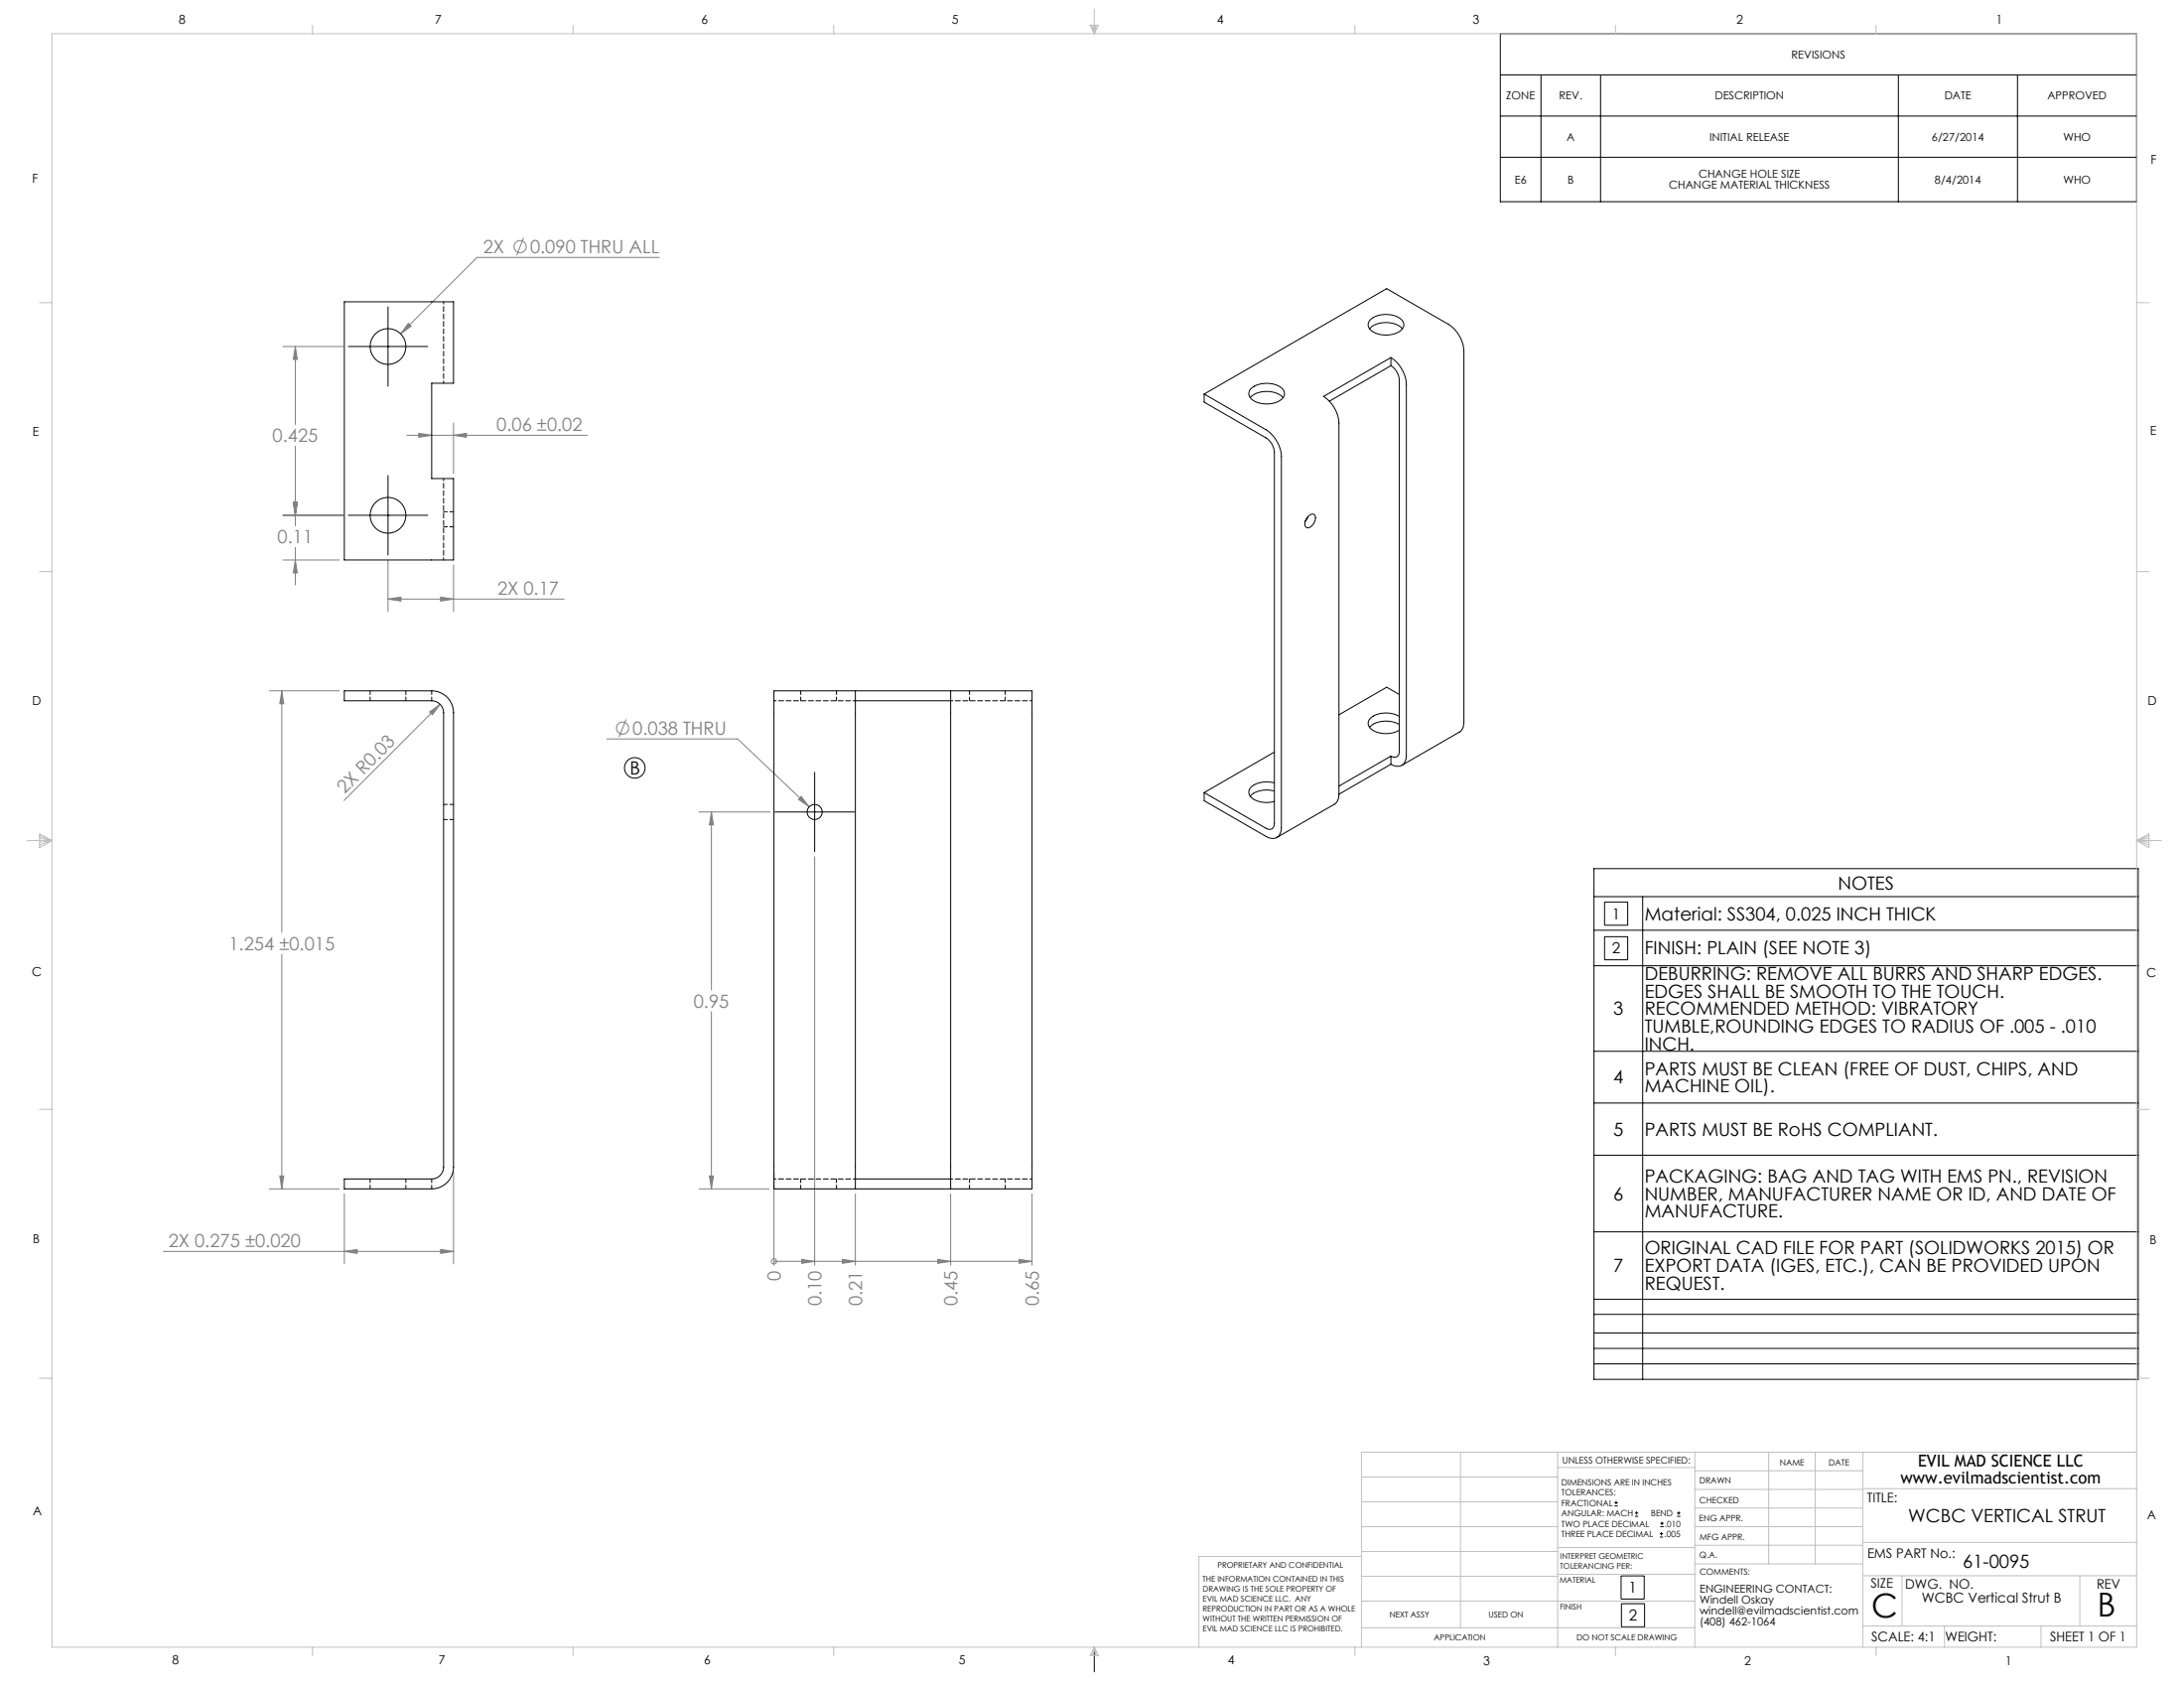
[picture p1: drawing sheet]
<svg xmlns="http://www.w3.org/2000/svg" width="559mm" height="432mm" viewBox="0 0 559 432" stroke-linecap="round" stroke-linejoin="round" font-family="sans-serif">
<g fill="none" stroke="#808080" stroke-width=".25">
<path d="M134 60.9l-1.8 4.4M168.7 65.9h-46.6l-19.6 19.5M72.4 88.6h15.4M75.6 88.6l.5 3.3h-1zM75.6 88.6v20M104.5 82.7l.7 .7-2.7 2zM75.6 114.1v20.4M104.1 111.4h46.2M107.1 110.8l3.4 .6-3.4 .5zM116 111.4l3.3-.6v1.1zM116 108.2v12.9M72.4 131.8h15.4"/>
<path d="M75.1 128.5h1l-.5 3.3zM72.4 143.2h14.4M75.6 143.2l.5 3.3h-1zM75.6 140v9.6M99.3 153.2l3.3-.5v1.1zM99.3 143.2v13.2M99.3 153.2h45M112.7 152.7l3.3 .5-3.3 .6zM116 144.5v11.9M68.9 176.7h17.9M72.1 176.7l.5 3.3h-1zM72.1 176.7v61.8"/>
<path d="M109.9 182.1l2.7-1.9-2 2.7zM112.6 180.2l-24.6 24.6M155.3 189h33.4l18.3 17.4M160.2 184l-1.8 4.5M178.8 207.7h18.2M182 207.7l.5 3.3h-1zM182 207.7v45.5M205 203.7l2 2.7-2.7-1.9zM208.4 219.1v104.6M72.1 244.1v60M182 258.8v45.3M116 299.8v23.5"/>
<path d="M198 299.8v23.9M68.9 304.1h17.9M71.6 300.8h1l-.5 3.3zM88.1 305.4v17.9M112.7 319.6l3.3 .5-3.3 .5zM178.8 304.1h18M181.5 300.8h1l-.5 3.3zM218.9 305.4v18.3M243.2 305.4v18.3M264.1 305.4v18.3M41.8 320.1h74.2M88.1 320.1l3.3-.5v1z"/>
<path d="M198 322.7h.1M198 322.7h66.1M205.1 322.2l3.3 .5-3.3 .5zM215.6 322.2l3.3 .5-3.3 .5zM239.9 322.2l3.3 .5-3.3 .5zM260.8 322.2l3.3 .5-3.3 .5z"/>
<circle cx="133.1" cy="63.1" r="1.56"/>
<circle cx="159.3" cy="186.3" r="1.56"/>
<circle cx="198" cy="322.7" r=".68"/>
</g>
<g fill="none" stroke="#000" stroke-width=".25">
<path d="M383.9 8.6h162.8v43h-162.8zM383.9 19.2h162.8M394.3 19.2v32.4M409.5 19.2v32.4M485.7 19.2v32.4M516.2 19.2v32.4M383.9 29.7h162.8M383.9 40.2h162.8M99.3 78.5v20.3M89.1 88.6h20.3M89.1 131.8h20.3M99.3 121.7v20.3"/>
<path d="M208.4 197.6v20.3M198.3 207.7h20.3M407.8 222.2h139.3v130.6h-139.3zM407.8 229.4h139.3M407.8 238h139.3M410.5 230.8h6v5.9h-6zM410.5 239.6h6v5.9h-6zM420.3 229.4v123.4M407.8 247h139.3M407.8 268.9h139.3M407.8 282.2h139.3M407.8 295.5h139.3"/>
<path d="M407.8 315.1h139.3M407.8 332.4h139.3M407.8 336.2h139.3M407.8 341h139.3M407.8 344.9h139.3M407.8 348.9h139.3M413.1 385.2h.8M413.1 384.4h.8M413.5 384v.8M418.3 387.9h.9M418.3 387h.9M418.7 386.6v.9"/>
<path d="M424.7 393.2h.8M424.7 392.3h.8M424.8 390.5h.9M424.8 389.7h.9M425.1 391.9v.9M425.2 389.3v.8M429.1 387.9h.8M429.1 387h.8M429.5 386.6v.9M414.8 403.1h5.9v5.9h-5.9zM414.9 410.2h5.9v5.9h-5.9zM280 421.4v6.3"/>
<circle cx="162.4" cy="196.4" r="2.63"/>
</g>
<g fill="none" stroke="#c0c0c0" stroke-width=".25">
<path d="M13.3 8.6h533.4v412.8h-533.4zM80 6.5v2.1M146.6 6.5v2.1M213.3 6.5v2.1M278.9 6.4h2.2l-1.1 2.2zM279.1 6.4l.9 2.2M279.6 6.4l.4 2.2M280 2.3v6.3M280.3 6.4l-.3 2.2M280.6 6.4l-.6 2.2M346.7 6.5v2.1M413.3 6.5v2.1"/>
<path d="M480 6.5v2.1M10.1 77.4h3.2M546.7 77.4h3.2M10.1 146.2h3.2M546.7 146.2h3.2M6.9 215h6.4M10.1 213.3l3.2 1.7-3.2 1.9zM10.1 213.8l3.2 1.2M10.1 214.4l3.2 .6M13.3 215l-3.2 1.2M13.3 215l-3.2 .5M546.7 215h6.3"/>
<path d="M546.7 215l3.1 .5M546.7 215l3.1 1.2M546.7 215l3.1-1.7v3.6zM549.8 214.4l-3.1 .6M549.8 213.8l-3.1 1.2M10.1 283.8h3.2M546.7 283.8h3.2M10.1 352.6h3.2M546.7 352.6h3.2M348.3 377.8h50.3M373.7 371.5v44.9M398.6 371.5v49.9"/>
<path d="M398.6 375.4h35M433.6 371.5v49.9M433.6 376.2h43M452.5 371.5v28.6M464.4 371.5v28.6M476.6 371.5v49.9M546.7 371.5h-198.4v49.9M348.3 396.9h50.3M348.3 390.5h50.3M348.3 384.2h50.3M348.3 398.1h-41.5v23.3M398.6 395.9h35"/>
<path d="M433.6 385.8h43M433.6 381h43M433.6 390.5h43M433.6 395.3h43M476.6 380.8h70.1M476.6 394.5h70.1M348.3 416.4h85.3M348.3 409.6h85.3M348.3 403.2h50.3M398.6 402.7h35M433.6 400.1h43M476.6 416h70.1"/>
<path d="M476.6 403.1h70.1M486.7 403.1v12.9M497.5 416v5.4M522.2 416v5.4M532.2 403.1v12.9M80 421.4v2.1M146.6 421.4v2.1M213.3 421.4v2.1M280 421.4l1.1 2.1h-2.2zM280 421.4l.6 2.1M280 421.4l-.9 2.1M280 421.4l-.4 2.1"/>
<path d="M280 421.4l.3 2.1M346.7 421.4v2.1M413.3 421.4v2.1M480 421.4v2.1"/>
</g>
<g fill="#808080">
<path d="M109.9 182.1l2.7-1.9-2 2.7z"/>
<path d="M205.1 322.2l3.3 .5-3.3 .5zM215.6 322.2l3.3 .5-3.3 .5zM239.9 322.2l3.3 .5-3.3 .5zM260.8 322.2l3.3 .5-3.3 .5z"/>
<path d="M71.6 300.8h1l-.5 3.3zM72.1 176.7l.5 3.3h-1zM104.5 82.7l-2 2.7 2.7-2zM75.6 88.6l.5 3.3h-1zM75.1 128.5h1l-.5 3.3zM75.1 128.5h1l-.5 3.3zM75.6 143.2l.5 3.3h-1zM107.1 110.8l3.4 .6-3.4 .5zM116 111.4l3.3-.6v1.1zM99.3 153.2l3.3-.5v1.1zM112.7 152.7l3.3 .5-3.3 .6zM181.5 300.8h1l-.5 3.3zM182 207.7l.5 3.3h-1zM205 203.7l-.7 .8 2.7 1.9z"/>
<path d="M88.1 320.1l3.3-.5v1zM112.7 319.6l3.3 .5-3.3 .5z"/>
</g>
<g fill="none" stroke="#000" stroke-width=".25">
<path d="M88.1 77.2h27.9v20.8h-5.5v24.4h5.5v20.8h-27.9zM320 99.5a6.4 6.4 0 0 1 8.3 .1 1.91 1.91 0 0 1-1 3 6.6 6.6 0 0 1-7.4-.8 1.68 1.68 0 0 1 .1-2.3zM350.4 84.1a6.3 6.3 0 0 1 8.4 0M350.6 81.8a6.4 6.4 0 0 1 8.2 .2 1.91 1.91 0 0 1-.9 2.9 6.6 6.6 0 0 1-7.5-.8 1.68 1.68 0 0 1 .2-2.3zM355.9 91.5l-17.3 9.9a8.7 8.7 0 0 1 4 6.9v94.9M355.9 93.5a4.8 4.8 0 0 1 2.1 3.8v94.9a1.31 1.31 0 0 1-.6 1.4 1.31 1.31 0 0 1-1.5-.2M355.9 91.5a8.7 8.7 0 0 1 3.9 6.8v94.9a2.41 2.41 0 0 1-1.1 2.6 2.41 2.41 0 0 1-2.8-.3M355.9 91.5v2M355.9 93.5l-15.8 9.1M308.1 100.8l15.8 9.1a8.7 8.7 0 0 1 4 6.9v94.9a2.41 2.41 0 0 1-1.2 2.5 2.41 2.41 0 0 1-2.8-.2l-15.8-9.2v-2M308.1 100.8v2.1l15.8 9.1a4.8 4.8 0 0 1 2.2 3.7v94.9a1.31 1.31 0 0 1-.7 1.4 1.31 1.31 0 0 1-1.5-.1l-15.8-9.1M308.1 100.8l46.7-27 15.8 9.2a8.7 8.7 0 0 1 4 6.8l-.1 95.5a2.54 2.54 0 0 1-1.1 2l-14.7 8.5"/>
<path d="M319.9 101.7a6.3 6.3 0 0 1 8.4 0M334.7 132.1l-.7 1.3M334.8 132a.97 .97 0 0 1 1.3-.4 .97 .97 0 0 1 .5 1.3 2.29 2.29 0 0 1-2.3 2 2.03 2.03 0 0 1 .5-2.9zM88.1 176.7h22.4a5.6 5.6 0 0 1 5.5 5.6v116.2a5.6 5.6 0 0 1-5.5 5.6h-22.4v-2.5h22.4a3 3 0 0 0 3-3.1v-116.2a3 3 0 0 0-3-3h-22.4zM198 176.7h66.1v127.4h-66.1zM218.9 176.7v127.4M218.9 179.3h24.3M243.2 176.7v127.4M358 177.7l-3.2-1.9-12.2 7M326.1 192.4l-18 10.4M355.9 193.4v2.1M355.9 193.4l-13.3 7.7"/>
<path d="M355.9 195.5l-13.3 7.7M358 183.3a6.7 6.7 0 0 0-7.4 .5 1.95 1.95 0 0 0 1 3.2 7.1 7.1 0 0 0 6.4-.2M358 185.3a6.5 6.5 0 0 0-7.6 .8M326.1 200.3a6.1 6.1 0 0 0-6.3 1.5 2.03 2.03 0 0 0 1.3 2.9 7.4 7.4 0 0 0 5 .3M326.1 202.3a6.3 6.3 0 0 0-6.2 1.4M342.6 203.2l-.1 .6a2.54 2.54 0 0 1-1.1 1.9l-14.7 8.5M218.9 301.6h24.3"/>
<circle cx="99.3" cy="88.6" r="4.6"/>
<circle cx="99.3" cy="131.8" r="4.6"/>
<circle cx="208.4" cy="207.7" r="1.93"/>
</g>
<g fill="none" stroke="#000" stroke-width=".25" stroke-dasharray="1.3 .6" stroke-dashoffset=".3">
<path d="M113.5 134.8h2.5M116 130.9h-2.5M94.7 176.7v2.6M103.8 179.3v-2.6M110.5 179.3v-2.6M204.9 176.7v2.6M214 179.3v-2.6M248.1 176.7v2.6M257.2 179.3v-2.6M113.5 209.6h2.5M116 205.8h-2.5M94.7 301.6v2.5"/>
<path d="M103.8 304.1v-2.5M110.5 304.1v-2.5M204.9 301.6v2.5M214 304.1v-2.5M248.1 301.6v2.5M257.2 304.1v-2.5"/>
</g>
<path d="M113.5 77.2v20.8M113.5 122.4v20.8M198 179.3h20.9M243.2 179.3h20.9M218.9 301.6h-20.9M264.1 301.6h-20.9" fill="none" stroke="#000" stroke-width=".25" stroke-dasharray="1.3 .6" stroke-dashoffset=".7"/>
<g font-size="8.5">
<text x="478.9" y="413.7">C</text>
<text x="536.7" y="413.5">B</text>
</g>
<g font-size="4.7" fill="#808080">
<text x="123.6" y="64.8">2X</text>
<text x="135.6" y="64.8">0.090 THRU ALL</text>
<text x="69.7" y="113.1">0.425</text>
<text x="127.1" y="110.3">0.06 ±0.02</text>
<text x="71" y="139">0.11</text>
<text x="127.3" y="152.2">2X 0.17</text>
<text x="161.9" y="188">0.038 THRU</text>
<text x="88.2" y="203.1" transform="rotate(-45 88.2 203.1)">2X R0.03</text>
<text x="58.5" y="243.1">1.254 ±0.015</text>
<text x="177.5" y="257.8">0.95</text>
<text x="43.1" y="319.1">2X 0.275 ±0.020</text>
<text x="199.8" y="327.6" transform="rotate(-90 199.8 327.6)">0</text>
<text x="210.2" y="334" transform="rotate(-90 210.2 334)">0.10</text>
<text x="220.6" y="334" transform="rotate(-90 220.6 334)">0.21</text>
<text x="245" y="334" transform="rotate(-90 245 334)">0.45</text>
<text x="265.8" y="334" transform="rotate(-90 265.8 334)">0.65</text>
</g>
<g font-size="4.7">
<text x="161.1" y="198.1">B</text>
<text x="470.3" y="227.5">NOTES</text>
<text x="420.8" y="235.3">Material: SS304, 0.025 INCH THICK</text>
<text x="420.8" y="244.2">FINISH: PLAIN (SEE NOTE 3)</text>
<text x="420.8" y="250.6">DEBURRING: REMOVE ALL BURRS AND SHARP EDGES.</text>
<text x="420.8" y="255.1">EDGES SHALL BE SMOOTH TO THE TOUCH.</text>
<text x="412.8" y="259.7">3</text>
<text x="420.8" y="259.7">RECOMMENDED METHOD: VIBRATORY</text>
<text x="420.8" y="264.2">TUMBLE,ROUNDING EDGES TO RADIUS OF .005 - .010</text>
<text x="420.8" y="268.7">INCH.</text>
<text x="420.8" y="275">PARTS MUST BE CLEAN (FREE OF DUST, CHIPS, AND</text>
<text x="412.8" y="277.2">4</text>
<text x="420.8" y="279.5">MACHINE OIL).</text>
<text x="412.8" y="290.5">5</text>
<text x="420.8" y="290.5">PARTS MUST BE RoHS COMPLIANT.</text>
<text x="420.8" y="302.5">PACKAGING: BAG AND TAG WITH EMS PN., REVISION</text>
<text x="412.8" y="307">6</text>
<text x="420.8" y="307">NUMBER, MANUFACTURER NAME OR ID, AND DATE OF</text>
<text x="420.8" y="311.5">MANUFACTURE.</text>
<text x="420.8" y="320.9">ORIGINAL CAD FILE FOR PART (SOLIDWORKS 2015) OR</text>
<text x="412.8" y="325.4">7</text>
<text x="420.8" y="325.4">EXPORT DATA (IGES, ETC.), CAN BE PROVIDED UPON</text>
<text x="420.8" y="330">REQUEST.</text>
<text x="488.2" y="389.3">WCBC VERTICAL STRUT</text>
<text x="502.2" y="401">61-0095</text>
</g>
<g font-size="4.2">
<text x="490.7" y="375.2">EVIL MAD SCIENCE LLC</text>
<text x="486.3" y="379.5">www.evilmadscientist.com</text>
</g>
<g font-size="3.9">
<text x="412.4" y="235.1">1</text>
<text x="412.4" y="243.9">2</text>
<text x="416.7" y="407.5">1</text>
<text x="416.7" y="414.6">2</text>
</g>
<text font-size="3.5" x="491.7" y="410">WCBC Vertical Strut B</text>
<g font-size="3.4">
<text x="477.8" y="384.2">TITLE:</text>
<text x="477.8" y="398.5">EMS PART No.:</text>
<text x="478.7" y="406.3">SIZE</text>
<text x="487.5" y="406.3">DWG. NO.</text>
<text x="536.5" y="406.4">REV</text>
<text x="478.8" y="419.8">SCALE: 4:1</text>
<text x="497.7" y="419.9">WEIGHT:</text>
<text x="524.5" y="419.8">SHEET 1 OF 1</text>
</g>
<g font-size="3.2">
<text x="45.7" y="6.1">8</text>
<text x="111.3" y="6.1">7</text>
<text x="179.5" y="6.1">6</text>
<text x="243.5" y="6.1">5</text>
<text x="311.3" y="6">4</text>
<text x="376.8" y="6.1">3</text>
<text x="444.3" y="6.1">2</text>
<text x="510.7" y="6">1</text>
<text x="550.3" y="41.8">F</text>
<text x="8.2" y="46.6">F</text>
<text x="8.4" y="111.5">E</text>
<text x="550.1" y="111.2">E</text>
<text x="8.2" y="180.2">D</text>
<text x="549.6" y="180.4">D</text>
<text x="8.2" y="249.7">C</text>
<text x="549.2" y="249.9">C</text>
<text x="8.4" y="318">B</text>
<text x="550" y="318.2">B</text>
<text x="8.4" y="387.6">A</text>
<text x="549.4" y="388.7">A</text>
<text x="44.1" y="425.8">8</text>
<text x="112.2" y="425.8">7</text>
<text x="180.2" y="425.8">6</text>
<text x="245.3" y="425.7">5</text>
<text x="314.1" y="425.7">4</text>
<text x="379.5" y="425.8">3</text>
<text x="446.4" y="425.8">2</text>
<text x="513.1" y="425.8">1</text>
</g>
<g font-size="2.8">
<text x="458.4" y="14.9">REVISIONS</text>
<text x="385.4" y="25.5">ZONE</text>
<text x="398.9" y="25.5">REV.</text>
<text x="438.8" y="25.5">DESCRIPTION</text>
<text x="497.5" y="25.5">DATE</text>
<text x="523.8" y="25.5">APPROVED</text>
<text x="400.9" y="36">A</text>
<text x="437.4" y="36">INITIAL RELEASE</text>
<text x="494.3" y="36">6/27/2014</text>
<text x="527.9" y="36">WHO</text>
<text x="387.5" y="47">E6</text>
<text x="401.1" y="47">B</text>
<text x="434.6" y="45.6">CHANGE HOLE SIZE</text>
<text x="495" y="47">8/4/2014</text>
<text x="527.9" y="47">WHO</text>
<text x="427" y="48.4">CHANGE MATERIAL THICKNESS</text>
<text x="434.9" y="407.4">ENGINEERING CONTACT:</text>
<text x="434.9" y="410.2">Windell Oskay</text>
<text x="434.9" y="413">windell@evilmadscientist.com</text>
<text x="434.9" y="415.9">(408) 462-1064</text>
</g>
<text font-size="2.4" x="399.7" y="374.3">UNLESS OTHERWISE SPECIFIED:</text>
<g font-size="2.2">
<text x="455.4" y="374.8">NAME</text>
<text x="467.9" y="374.8">DATE</text>
<text x="399.5" y="379.9">DIMENSIONS ARE IN INCHES</text>
<text x="399.5" y="382.6">TOLERANCES:</text>
<text x="434.8" y="379.6">DRAWN</text>
<text x="399.5" y="385.2">FRACTIONAL</text>
<text x="399.5" y="387.9">ANGULAR: MACH</text>
<text x="422.4" y="387.9">BEND</text>
<text x="434.8" y="389.1">ENG APPR.</text>
<text x="434.8" y="384.5">CHECKED</text>
<text x="399.5" y="393.2">THREE PLACE DECIMAL</text>
<text x="399.5" y="390.5">TWO PLACE DECIMAL</text>
<text x="425.8" y="393.2">.005</text>
<text x="425.9" y="390.5">.010</text>
<text x="434.9" y="393.9">MFG APPR.</text>
<text x="434.8" y="398.6">Q.A.</text>
<text x="434.9" y="402.8">COMMENTS:</text>
</g>
<g font-size="2.1">
<text x="355.5" y="413.9">NEXT ASSY</text>
<text x="380.8" y="413.9">USED ON</text>
<text x="366.9" y="419.7">APPLICATION</text>
<text x="403.4" y="419.7">DO NOT SCALE DRAWING</text>
</g>
<g font-size="2">
<text x="311.5" y="401.1">PROPRIETARY AND CONFIDENTIAL</text>
<text x="399.2" y="398.8">INTERPRET GEOMETRIC</text>
<text x="399.2" y="401.3">TOLERANCING PER:</text>
<text x="307.7" y="404.7">THE INFORMATION CONTAINED IN THIS</text>
<text x="307.7" y="407.2">DRAWING IS THE SOLE PROPERTY OF</text>
<text x="399.1" y="404.8">MATERIAL</text>
<text x="307.7" y="409.7">EVIL MAD SCIENCE LLC. ANY</text>
<text x="307.7" y="412.3">REPRODUCTION IN PART OR AS A WHOLE</text>
<text x="399.1" y="411.7">FINISH</text>
<text x="307.7" y="414.8">WITHOUT THE WRITTEN PERMISSION OF</text>
<text x="307.7" y="417.3">EVIL MAD SCIENCE LLC IS PROHIBITED.</text>
</g>
</svg>
